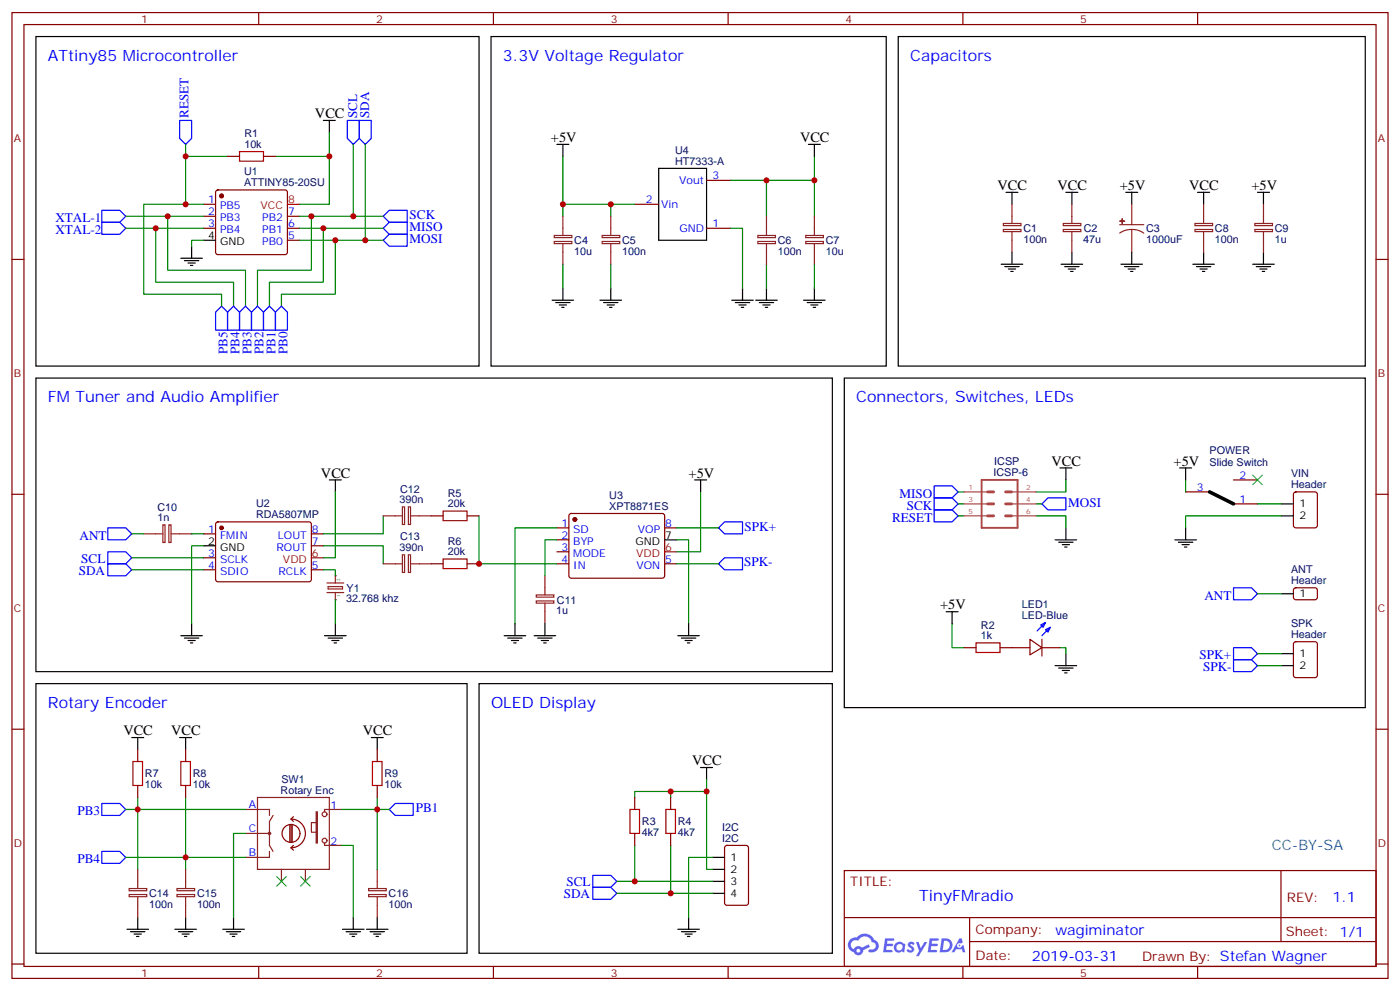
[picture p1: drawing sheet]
<svg xmlns="http://www.w3.org/2000/svg" width="412mm" height="292mm" viewBox="0 0 412 292" stroke-linecap="round" stroke-linejoin="round" font-family="sans-serif">
<g fill="none" stroke="#870000" stroke-width=".35">
<path d="M3.5 3.7h405.4v284.3h-405.4zM7.1 7.2h398.2v277.3h-398.2zM76.2 3.7v3.5M145.3 3.7v3.5M214.5 3.7v3.5M283.6 3.7v3.5M352.8 3.7v3.5M3.5 76.4h3.6M405.3 76.4h3.6M3.5 145.5h3.6M405.3 145.5h3.6M3.5 214.7h3.6"/>
<path d="M405.3 214.7h3.6M248.7 256.3h156.6v28.2h-156.6zM377.3 256.3v20.9M248.7 270.1h156.5M285.6 277.2h119.6M285.6 270.1v14.2M3.5 283.8h3.6M76.2 284.5v3.5M145.3 284.5v3.5M214.5 284.5v3.5M283.6 284.5v3.5M352.8 284.5v3.5"/>
<path d="M405.3 283.8h3.6"/>
</g>
<g fill="#5487ff">
<path d="M267.7 277.5a1.22 1.22 0 0 1 1.7 .2l-.4 .6a.47 .47 0 0 0-.3-.4 .47 .47 0 0 0-.5 .2l.1 .2a1.14 1.14 0 0 1 .8 1.8 1.14 1.14 0 0 1-1.9 0l-.2-.2 .5-.6 .7 .5a.29 .29 0 0 0 .3-.3 .29 .29 0 0 0-.2-.3 1.04 1.04 0 0 1-.6-1.7z"/>
<path d="M260.7 276.2h2.4l.3 .2-.2 .5-1.8 .1-.1 .8h1.5l.3 .4-.3 .4h-1.6l-.2 1.1h1.7l.2 .3-.2 .3-2.6 .1z"/>
<path d="M273.8 276.2h2.4l.3 .2-.1 .5-1.8 .1-.2 .8h1.6l.3 .4-.4 .4-1.6-.1-.1 1.1 1.7 .1 .2 .3-.2 .3-2.6 .1z"/>
<path d="M282.6 276.2h.7l.3 1.3-.6 .3a.69 .69 0 0 0-1 .3 .69 .69 0 0 0 .4 .9 .69 .69 0 0 0 .9-.6l.5-.2 .6 2.2h-.8l-.2-.9h-1.8l-.5 .9h-.8z"/>
<path d="M269.8 277.3h.8l.6 1.8 1.1-1.8h.9l-2.6 4.2h-.8l.9-1.5z"/>
<path d="M277.4 276.2l-.6 4.2h1.3a2.11 2.11 0 0 0 2.5-2.1 2.11 2.11 0 0 0-2.5-2.1zM278.1 277a1.39 1.39 0 0 1 1.7 1.4 1.39 1.39 0 0 1-1.8 1.2h-.3z"/>
<path d="M263.7 277.8a1.54 1.54 0 0 0-.1 2.2 1.54 1.54 0 0 0 2.2 .1l.6 .3 .3-2.3-.2-.3h-.4a1.49 1.49 0 0 0-2.4 0zM264 278.8a.94 .94 0 0 1 1.8 0 .94 .94 0 0 1-1.8 0z"/>
<path d="M250.4 276.6a2.18 2.18 0 0 0 1.1 3.7 1.44 1.44 0 0 0 1.6 .9 1.44 1.44 0 0 0 1.2-1.4l2-1.1-.5-.7-1.9 1a1.47 1.47 0 0 0-2.4 .4 1.39 1.39 0 0 1-.7-1.9 1.39 1.39 0 0 1 2-.5 2.12 2.12 0 0 1 2.2-1.3 2.12 2.12 0 0 1 1.9 1.7 1.14 1.14 0 0 1 1.1 1.4 1.14 1.14 0 0 1-1.7 .7 .43 .43 0 0 0-.5 .4 .43 .43 0 0 0 .4 .5 1.98 1.98 0 0 0 2.5-1.2 1.98 1.98 0 0 0-1.2-2.6 3.1 3.1 0 0 0-5.3-.6l-.9 .1zM252.3 279.9a.55 .55 0 0 1 1.1 0 .55 .55 0 0 1-1.1 0z"/>
<circle cx="282.6" cy="278.3" r=".26"/>
</g>
<g fill="#870000" stroke="#870000" stroke-width=".35">
<circle cx="65.3" cy="57.7" r=".53"/>
<circle cx="65.3" cy="155.4" r=".53"/>
</g>
<g fill="none" stroke="#870000" stroke-width=".35">
<path d="M63.7 56.1l.5-.2h19.8l.5 .2 .2 .5v17.7l-.3 .5-.4 .2h-19.8l-.5-.3-.2-.4v-17.7zM208.1 53.1h7.1M60 60.1h3.5M60 63.7h3.5M60 67.2h3.5M84.7 63.7h3.5M84.7 67.2h3.5M84.7 70.7h3.5M187 60.1h7M208.1 67.2h7.1M60 157.2h3.5M63.7 153.8l.5-.2 27.1 .1 .4 .6v16.5l-.7 .5-27.1-.1-.4-.6v-16.3z"/>
<path d="M91.7 157.2h3.5M349.2 144.8h7.1M363.4 148.3h7M363.4 141.3h7M381.2 145l.5-.2h5.6l.7 .4 .1 9.5-.5 .6-5.9 .1-.6-.5-.1-9.4zM60 164.2h3.5M60 167.7h3.5M91.7 167.7h3.5M91.7 160.7h3.5M381.2 173.2l.5-.2 5.9 .1 .5 .6-.1 2.4-.7 .5-5.9-.1-.4-.6v-2.2zM381.2 189.1l.5-.2h5.6l.7 .4 .1 9.5-.5 .6-5.9 .1-.6-.5-.1-9.4zM213.7 249.1l.4-.2h5.7l.6 .4 .1 16.5-.5 .7h-5.9l-.6-.4-.1-16.5z"/>
</g>
<g fill="none" stroke="#000" stroke-width=".35">
<path d="M95.2 35.5h3.6M97 35.5v3.5M164 42.5h3.6M165.8 42.5v3.5M194 49.6h14.1v21.1h-14.1zM238.1 42.5h3.6M239.9 42.5v3.5M296.3 56.6h3.6M298.1 56.6v3.5M314 56.6h3.5M315.7 56.6v3.5M331.6 56.6h3.5"/>
<path d="M333.4 56.6v3.5M352.8 56.6h3.5M354.5 56.6v3.5M370.4 56.6h3.5M372.2 56.6v3.5M53.3 76h6.3M54.3 76.7h4.3M55.4 77.4h2.1M56.1 78.1h.7M56.4 72.5v3.5M60 70.7h3.5M294.9 77.8h6.4"/>
<path d="M296 78.5h4.2M297 79.2h2.2M297.7 79.9h.7M298.1 74.3v3.5M312.6 77.8h6.3M313.6 78.5h4.3M314.7 79.2h2.1M315.4 79.9h.7M315.7 74.3v3.5M330.2 77.8h6.3M331.3 78.5h4.2M332.3 79.2h2.1"/>
<path d="M333 79.9h.7M333.4 74.3v3.5M351.4 77.8h6.3M352.4 78.5h4.3M353.5 79.2h2.1M354.2 79.9h.7M354.5 74.3v3.5M369 77.8h6.4M370.1 78.5h4.2M371.1 79.2h2.1M371.8 79.9h.7M372.2 74.3v3.5"/>
<path d="M162.6 88.4h6.4M163.7 89.1h4.2M164.7 89.8h2.2M165.5 90.5h.7M165.8 84.8v3.6M176.7 88.4h6.4M177.8 89.1h4.2M178.9 89.8h2.1M179.6 90.5h.7M179.9 84.8v3.6M215.5 88.4h6.4M216.6 89.1h4.2"/>
<path d="M217.7 89.8h2.1M218.4 90.5h.7M218.7 84.8v3.6M222.6 88.4h6.4M223.7 89.1h4.2M224.7 89.8h2.1M225.4 90.5h.7M225.8 84.8v3.6M236.7 88.4h6.4M237.8 89.1h4.2M238.8 89.8h2.1M239.5 90.5h.7"/>
<path d="M239.9 84.8v3.6M312.2 137.8h3.5M314 137.8v3.5M347.5 137.8h3.5M349.2 137.8v3.5M310.8 158.9h6.3M311.9 159.6h4.2M314 155.4v3.5M346.1 158.9h6.3M347.1 159.6h4.3M349.2 155.4v3.5M377.5 148.3h3.5"/>
<path d="M377.5 151.9h3.5M60 160.7h3.5M312.9 160.3h2.1M313.6 161h.7M348.2 160.3h2.1M348.9 161h.7M377.5 174.8h3.5M53.3 187.1h6.3M54.3 187.9h4.3M55.4 188.6h2.1M56.1 189.3h.7M56.4 183.6v3.5"/>
<path d="M278.7 180.1h3.5M280.5 180.1v3.5M310.8 196h6.3M311.9 196.7h4.2M312.9 197.4h2.1M313.6 198.1h.7M314 192.4v3.6M377.5 196h3.5M377.5 192.4h3.5M206.4 226h3.5M208.1 226v3.5M209.9 252.4h3.5"/>
<path d="M209.9 255.9h3.5M209.9 259.5h3.5M199.7 273.6h6.3M200.7 274.3h4.3M201.8 275h2.1M202.5 275.7h.7M202.8 270.1v3.5M209.9 263h3.5"/>
</g>
<path d="M84.7 60.1h3.5M91.7 164.2h3.5" fill="none" stroke="#f00" stroke-width=".35"/>
<g fill="none" stroke="#008700" stroke-width=".35">
<path d="M97 39v21.1h-8.8M54.7 42.5v3.5M67 46h-12.3v14.1h5.3M81.1 46h15.9M104.1 42.5v21.2M107.6 42.5v28.2M165.8 46v14.1M215.2 53.1h10.6v10.6M225.8 53.1h14.1v10.6M239.9 46v7.1M37 63.7h12.4M37 67.2h8.9"/>
<path d="M54.7 60.1h-12.4v26.5h23v3.5M60 63.7h-10.6v15.9h22.9v10.5M60 67.2h-14.1v15.9h22.9v7M60 70.7h-3.6v1.8M88.2 63.7h24.7M88.2 67.2h24.7M88.2 70.7h24.7M91.7 63.7v15.9h-15.9v10.5M95.2 67.2v15.9h-15.8v7M98.8 70.7v15.9h-15.9v3.5M165.8 77.8v7M179.9 60.1h-14.1v3.6"/>
<path d="M179.9 77.8v7M187 60.1h-7.1v3.6M215.2 67.2h3.5v17.6M225.8 77.8v7M239.9 77.8v7M282.2 151.9h1.8M282.2 148.3h1.8M282.2 144.8h1.8M305.2 151.9h8.8v3.5M305.2 148.3h1.7M314 141.3v3.5h-8.8M349.2 141.3v3.5"/>
<path d="M370.4 148.3h7.1M377.5 151.9h-28.3v3.5M38.8 167.7h21.2M38.8 164.2h21.2M60 160.7h-3.6v22.9M370.4 174.8h7.1M280.5 183.6v7.1h3.5M312.2 190.7h1.8v1.7M370.4 192.4h7.1M370.4 196h7.1M197.6 233v1.8M208.1 229.5v26.4h1.8"/>
<path d="M208.1 233h-21.1v1.8M181.7 259.5h28.2M187 248.9v10.6M197.6 248.9v14.1M209.9 252.4h-7.1v17.7M181.7 263h28.2"/>
</g>
<g fill="none" stroke="#00f" stroke-width=".35">
<path d="M52.9 35.5h3.5v5.2l-1.7 1.8-1.8-1.8zM102.3 35.5h3.5v5.2l-1.7 1.8-1.8-1.8zM105.8 35.5h3.6v5.2l-1.8 1.8-1.8-1.8zM30 61.9h5.3l1.7 1.8-1.7 1.7h-5.3zM30 65.4h5.3l1.7 1.8-1.7 1.8h-5.3zM112.9 63.7l1.8-1.8h5.2v3.5h-5.2zM112.9 70.7l1.8-1.7h5.2v3.5h-5.2zM112.9 67.2l1.8-1.8h5.2v3.6h-5.2zM65.3 90.1l1.7 1.8v5.3h-3.5v-5.3zM68.8 90.1l1.8 1.8v5.3h-3.6v-5.3zM72.3 90.1l1.8 1.8v5.3h-3.5v-5.3zM75.8 90.1l1.8 1.8v5.3h-3.5v-5.3z"/>
<path d="M79.4 90.1l1.7 1.8v5.3h-3.5v-5.3zM82.9 90.1l1.8 1.8v5.3h-3.6v-5.3zM275.2 150.1h5.3l1.7 1.8-1.7 1.7h-5.3zM275.2 146.6h5.3l1.7 1.7-1.7 1.8h-5.3zM275.2 143.1h5.3l1.7 1.7-1.7 1.8h-5.3zM306.9 148.3l1.8-1.7h5.3v3.5h-5.3zM31.7 162.5h5.3l1.8 1.7-1.8 1.8h-5.3zM31.7 166h5.3l1.8 1.7-1.8 1.8h-5.3zM363.4 173h5.3l1.7 1.8-1.7 1.8h-5.3zM363.4 190.7h5.3l1.7 1.7-1.7 1.8h-5.3zM363.4 194.2h5.3l1.7 1.8-1.7 1.7h-5.3zM174.6 257.7h5.3l1.8 1.8-1.8 1.7h-5.3z"/>
<path d="M174.6 261.2h5.3l1.8 1.8-1.8 1.8h-5.3z"/>
</g>
<path d="M289.2 141.3h10.5v14.1h-10.5z" fill="none" stroke="#a64a4a" stroke-width=".56"/>
<path d="M290.9 151.9h1.8M290.9 148.3h1.8M290.9 144.8h1.8M296.2 151.9h1.8M296.2 148.3h1.8M296.2 144.8h1.8" fill="none" stroke="#a64a4a" stroke-width=".85"/>
<path d="M284 144.8h6.9M284 148.3h6.9M284 151.9h6.9M298.2 144.8h7M298.2 148.3h7M298.2 151.9h7" fill="none" stroke="#a64a4a" stroke-width=".35"/>
<g fill="none" stroke="#8c2424" stroke-width=".35">
<path d="M313.2 67.6h5.2v.6h-5.2zM313.2 65.8h5.2v.6h-5.2zM315.7 60.1v5.7M315.7 68.3v6M329.8 66.1h7.1M333.4 67.6l1.8 .2 1.7 .8M333.4 67.6l-1.9 .2-1.7 .8M333.4 60.1v6M333.4 67.6v6.7M96.3 171.6h4.9M96.3 174.4h4.9M96.7 172.7h4.2v.7h-4.2z"/>
<path d="M98.8 169.5v2.1M98.8 174.4v2.2"/>
</g>
<g fill="#8c2424" stroke="#8c2424" stroke-width=".35">
<path d="M329.8 65.1h1.5z"/>
<path d="M330.6 64.4v1.4z"/>
</g>
<path d="M356.3 144.8l7.1 3.5" fill="none" stroke="#000" stroke-width="1.1"/>
<g fill="#8c2424">
<circle cx="98.8" cy="169.5" r=".18"/>
<circle cx="98.8" cy="176.6" r=".18"/>
</g>
<g fill="none" stroke="#000" stroke-width=".35">
<path d="M10.6 10.8h130.5v97h-130.5zM144.6 10.8h116.5v97h-116.5zM264.6 10.8h137.6v97h-137.6zM10.6 111.3h234.6v86.4h-234.6zM248.7 111.3h153.5v97h-153.5zM97 141.3h3.5M98.8 141.3v3.5M195.8 158.9h3.5M204.6 141.3h3.5M206.4 141.3v3.5M95.6 187.1h6.4M96.7 187.9h4.2"/>
<path d="M97.7 188.6h2.1M98.4 189.3h.7M98.8 183.6v3.5M148.5 187.1h6.4M149.6 187.9h4.2M150.6 188.6h2.2M151.3 189.3h.7M151.7 183.6v3.5M157.3 187.1h6.4M158.4 187.9h4.2M159.5 188.6h2.1M160.2 189.3h.7"/>
<path d="M160.5 183.6v3.5M199.7 187.1h6.3M200.7 187.9h4.3M201.8 188.6h2.1M202.5 189.3h.7M202.8 183.6v3.5M10.6 201.3h127v79.3h-127zM38.8 217.1h3.5M40.6 217.1v3.6M52.9 217.1h3.5M54.7 217.1v3.6M109.4 217.1h3.5"/>
<path d="M111.1 217.1v3.6M141.1 201.3h104.1v79.3h-104.1zM37.4 273.6h6.3M38.5 274.3h4.2M39.5 275h2.1M40.2 275.7h.7M40.6 270.1v3.5M51.5 273.6h6.4M52.6 274.3h4.2M53.6 275h2.1M54.3 275.7h.7M54.7 270.1v3.5"/>
<path d="M65.6 273.6h6.4M66.7 274.3h4.2M67.7 275h2.1M68.4 275.7h.7M68.8 270.1v3.5M100.9 273.6h6.3M102 274.3h4.2M103 275h2.1M103.7 275.7h.7M104.1 270.1v3.5M107.9 273.6h6.4M109 274.3h4.2"/>
<path d="M110.1 275h2.1M110.8 275.7h.7M111.1 270.1v3.5"/>
</g>
<g fill="none" stroke="#008700" stroke-width=".35">
<path d="M38.8 157.2h3.5M56.4 157.2h3.6M98.8 144.8v19.4h-3.6M112.9 151.9v5.3h-17.7M141.1 151.9v14.1h22.9M164 158.9h-3.5v10.6M164 155.4h-12.3v28.2M199.3 158.9h3.5v24.7M199.3 155.4h12.4M206.4 144.8v17.7h-7.1M95.2 167.7h3.6v1.8M95.2 160.7h17.7v5.3"/>
<path d="M98.8 176.6v7M199.3 166h12.4M37 238.3h35.3M40.6 234.8v21.1M54.7 234.8v21.1M100.5 238.3h14.2M111.1 234.8v21.1M37 252.4h35.3M72.3 245.4h-3.5v24.7M100.5 248.9h3.6v21.2"/>
</g>
<path d="M31.7 155.4h5.3l1.8 1.8-1.8 1.7h-5.3zM211.7 155.4l1.7-1.8h5.3v3.6h-5.3zM211.7 166l1.7-1.8h5.3v3.5h-5.3zM306.6 184l1.4-.7-.7 1.4zM308 185.4l1.4-.7-.7 1.4zM308 183.3l-2.5 2.4M309.4 184.7l-2.5 2.4M30 236.5h5.3l1.7 1.8-1.7 1.8h-5.3zM114.7 238.3l1.7-1.8h5.3v3.6h-5.3zM30 250.6h5.3l1.7 1.8-1.7 1.8h-5.3z" fill="none" stroke="#00f" stroke-width=".35"/>
<path d="M70.6 44.6h7v2.8h-7zM130.5 150.5h7.1v2.8h-7.1zM130.5 164.6h7.1v2.8h-7.1zM287.5 189.3h7.1v2.8h-7.1zM39.2 224.2h2.8v7h-2.8zM53.3 224.2h2.8v7h-2.8zM109.7 224.2h2.8v7h-2.8zM185.6 238.3h2.8v7.1h-2.8zM196.1 238.3h2.9v7.1h-2.9z" fill="none" stroke="#a10000" stroke-width=".35"/>
<g fill="none" stroke="#870000" stroke-width=".35">
<path d="M67 46h3.6M77.6 46h3.5M127 151.9h3.5M137.6 151.9h3.5M164 155.4h3.6M164 158.9h3.6M167.8 151.4l.5-.2h27.1l.4 .7-.1 17.9-.6 .4-27.1-.1-.4-.6v-17.6zM195.8 155.4h3.5M127 166h3.5M137.6 166h3.5M164 162.5h3.6M164 166h3.6"/>
<path d="M195.8 166h3.5M284 190.7h3.5M294.6 190.7h8.8M303.4 188.2l3.5 2.5-3.5 2.1zM306.9 190.7h5.3M306.9 188.2v4.9M40.6 220.7v3.5M40.6 231.2v3.6M54.7 220.7v3.5M54.7 231.2v3.6M111.1 220.7v3.5M111.1 231.2v3.6"/>
<path d="M187 234.8v3.5M197.6 234.8v3.5M187 245.4v3.5M197.6 245.4v3.5"/>
</g>
<g fill="none" stroke="#8c2424" stroke-width=".35">
<path d="M163.3 71.1h5.2v.6h-5.2zM163.3 69.3h5.2v.7h-5.2zM165.8 63.7v5.6M165.8 71.8v6M177.4 71.1h5.2v.6h-5.2zM177.4 69.3h5.2v.7h-5.2zM179.9 63.7v5.6M179.9 71.8v6M223.2 71.1h5.2v.6h-5.2zM223.2 69.3h5.2v.7h-5.2zM225.8 63.7v5.6M225.8 71.8v6"/>
<path d="M237.3 71.1h5.2v.6h-5.2zM237.3 69.3h5.2v.7h-5.2zM239.9 63.7v5.6M239.9 71.8v6M295.6 67.6h5.1v.6h-5.1zM295.6 65.8h5.1v.6h-5.1zM298.1 60.1v5.7M298.1 68.3v6M352 67.6h5.2v.6h-5.2zM352 65.8h5.2v.6h-5.2zM354.5 60.1v5.7M354.5 68.3v6"/>
<path d="M369.6 67.6h5.2v.6h-5.2zM369.6 65.8h5.2v.6h-5.2zM372.2 60.1v5.7M372.2 68.3v6M42.3 157.2h5.7M48 154.5h.6v5.2h-.6zM49.7 154.5h.7v5.2h-.7zM50.4 157.2h6M112.9 151.9h5.6M118.5 149.2h.7v5.2h-.7zM120.3 149.2h.6v5.2h-.6zM121 151.9h6"/>
<path d="M112.9 166h5.6M118.5 163.3h.7v5.2h-.7zM120.3 163.3h.6v5.2h-.6zM121 166h6M158 176.9h5.2v.7h-5.2zM158 175.2h5.2v.6h-5.2zM160.5 169.5v5.7M160.5 177.6v6M72.3 238.3h7.1v1.8M75.8 234.8h21.2v21.1h-21.2zM93.1 239h.4v9.2h-.4zM100.5 238.3h-4.9v.7"/>
<path d="M40.6 255.9v5.7M54.7 255.9v5.7M72.3 245.4h7.1M79.4 250.6v1.8h-7.1M80.4 240.1l-1 1.7v7.1l1 1.7M82.9 255.9v3.6M90 255.9v3.6M93.1 242.2h-1.4v2.8h1.4M95.6 248.2v.7h4.9M111.1 255.9v5.7M38 263.3h5.2v.7h-5.2zM38 261.6h5.2v.6h-5.2z"/>
<path d="M40.6 264.1v6M52.1 263.3h5.2v.7h-5.2zM52.1 261.6h5.2v.6h-5.2zM54.7 264.1v6M108.6 263.3h5.2v.7h-5.2zM108.6 261.6h5.2v.6h-5.2zM111.1 264.1v6"/>
<circle cx="95.6" cy="239.7" r=".71"/>
<circle cx="79.4" cy="245.4" r=".35"/>
<circle cx="95.6" cy="247.5" r=".71"/>
</g>
<circle cx="169.3" cy="152.9" r=".53" fill="#870000" stroke="#870000" stroke-width=".35"/>
<path d="M195.8 162.5h3.5" fill="none" stroke="#f00" stroke-width=".35"/>
<path d="M85.4 242.9v4.9M85.7 241.1a4.2 4.2 0 0 1 4.3 4.3 4.2 4.2 0 0 1-4.3 4.2M85.7 249.6l.7 .7M85.7 242.9v4.9M85.7 241.1l.7 .7M86.1 242.9v4.9M86.4 248.9l-.7 .7M86.4 240.4l-.7 .7M88.4 245.4a2.65 2.65 0 0 0-3.8-2.4 2.65 2.65 0 0 0-.6 4.4 2.65 2.65 0 0 0 4.3-1.3l.1-.6" fill="none" stroke="#850000" stroke-width=".35"/>
<path d="M369 139.9l2.8 2.8M371.8 139.9l-2.8 2.8M81.5 258.1l2.8 2.8M84.3 258.1l-2.8 2.8M88.5 258.1l2.9 2.8M91.4 258.1l-2.9 2.8" fill="none" stroke="#3c3" stroke-width=".35"/>
<g fill="#c00">
<circle cx="208.1" cy="233" r=".88"/>
<circle cx="197.6" cy="263" r=".88"/>
<circle cx="187" cy="259.5" r=".88"/>
<circle cx="197.6" cy="233" r=".88"/>
<circle cx="107.6" cy="70.7" r=".88"/>
<circle cx="49.4" cy="63.7" r=".88"/>
<circle cx="45.9" cy="67.2" r=".88"/>
<circle cx="54.7" cy="46" r=".88"/>
<circle cx="54.7" cy="60.1" r=".88"/>
<circle cx="91.7" cy="63.7" r=".88"/>
<circle cx="95.3" cy="67.2" r=".88"/>
<circle cx="98.8" cy="70.7" r=".88"/>
<circle cx="97" cy="46" r=".88"/>
<circle cx="104.1" cy="63.7" r=".88"/>
<circle cx="239.9" cy="53.1" r=".88"/>
<circle cx="179.9" cy="60.1" r=".88"/>
<circle cx="225.8" cy="53.1" r=".88"/>
<circle cx="165.8" cy="60.1" r=".88"/>
<circle cx="141.1" cy="166" r=".88"/>
<circle cx="54.7" cy="252.4" r=".88"/>
<circle cx="40.6" cy="238.3" r=".88"/>
<circle cx="111.1" cy="238.3" r=".88"/>
</g>
<g font-size="4.6" fill="#00f">
<text x="14.1" y="17.8">ATtiny85 Microcontroller</text>
<text x="148.2" y="17.8">3.3V Voltage Regulator</text>
<text x="268.1" y="17.8">Capacitors</text>
<text x="14.1" y="118.4">FM Tuner and Audio Amplifier</text>
<text x="252.2" y="118.4">Connectors, Switches, LEDs</text>
<text x="14.1" y="208.3">Rotary Encoder</text>
<text x="144.6" y="208.3">OLED Display</text>
<text x="270.8" y="265.3">TinyFMradio</text>
</g>
<g font-size="4.2">
<text x="92.8" y="34.7">VCC</text>
<text x="162.3" y="41.8">+5V</text>
<text x="235.7" y="41.8">VCC</text>
<text x="293.9" y="55.9">VCC</text>
<text x="311.5" y="55.9">VCC</text>
<text x="329.8" y="55.9">+5V</text>
<text x="350.3" y="55.9">VCC</text>
<text x="368.7" y="55.9">+5V</text>
<text x="309.7" y="137.1">VCC</text>
<text x="345.7" y="137.1">+5V</text>
<text x="94.5" y="140.6">VCC</text>
<text x="202.8" y="140.6">+5V</text>
<text x="276.9" y="179.4">+5V</text>
<text x="36.3" y="216.4">VCC</text>
<text x="50.4" y="216.4">VCC</text>
<text x="106.9" y="216.4">VCC</text>
<text x="203.9" y="225.2">VCC</text>
</g>
<text font-size="4.2" fill="#0099b0" x="374.6" y="250.3">CC-BY-SA</text>
<g font-size="4.2" fill="#00f">
<text x="392.5" y="265.6">1.1</text>
<text x="310.9" y="275.1">wagiminator</text>
<text x="304" y="282.9">2019-03-31</text>
</g>
<g font-size="3.9" fill="#00f">
<text x="55.5" y="34.8" transform="rotate(-90 55.5 34.8)">RESET</text>
<text x="105.2" y="34.8" transform="rotate(-90 105.2 34.8)">SCL</text>
<text x="108.7" y="34.8" transform="rotate(-90 108.7 34.8)">SDA</text>
<text x="16.3" y="65.4">XTAL-1</text>
<text x="120.7" y="64.5">SCK</text>
<text x="16.3" y="69">XTAL-2</text>
<text x="120.7" y="71.6">MOSI</text>
<text x="120.7" y="68.1">MISO</text>
<text x="67" y="104.4" transform="rotate(-90 67 104.4)">PB5</text>
<text x="70.6" y="104.4" transform="rotate(-90 70.6 104.4)">PB4</text>
<text x="74.1" y="104.4" transform="rotate(-90 74.1 104.4)">PB3</text>
<text x="77.6" y="104.4" transform="rotate(-90 77.6 104.4)">PB2</text>
<text x="81.1" y="104.4" transform="rotate(-90 81.1 104.4)">PB1</text>
<text x="84.7" y="104.4" transform="rotate(-90 84.7 104.4)">PB0</text>
<text x="264.9" y="146.6">MISO</text>
<text x="314.7" y="149.2">MOSI</text>
<text x="262.8" y="153.6">RESET</text>
<text x="267.1" y="150.1">SCK</text>
<text x="23.4" y="159.1">ANT</text>
<text x="219.3" y="156.2">SPK+</text>
<text x="24" y="165.7">SCL</text>
<text x="219.2" y="166.8">SPK-</text>
<text x="23.2" y="169.2">SDA</text>
<text x="354.8" y="176.6">ANT</text>
<text x="353.3" y="194.1">SPK+</text>
<text x="354.4" y="197.7">SPK-</text>
<text x="122.5" y="239.1">PB1</text>
<text x="22.8" y="240.1">PB3</text>
<text x="22.8" y="254.2">PB4</text>
<text x="166.8" y="261">SCL</text>
<text x="166.1" y="264.5">SDA</text>
</g>
<g font-size="3.9" fill="#800">
<text x="250.5" y="260.9">TITLE:</text>
<text x="379.1" y="265.6">REV:</text>
<text x="287.4" y="275.1">Company:</text>
<text x="378.7" y="275.7">Sheet: 1/1</text>
<text x="287.4" y="282.8">Date:</text>
<text x="336.4" y="282.8">Drawn By: Stefan Wagner</text>
</g>
<g font-size="3.2" fill="#800">
<text x="41.6" y="6.7">1</text>
<text x="110.8" y="6.7">2</text>
<text x="179.9" y="6.7">3</text>
<text x="249.1" y="6.7">4</text>
<text x="318.2" y="6.7">5</text>
<text x="4.1" y="41.8">A</text>
<text x="405.9" y="41.8">A</text>
<text x="4.1" y="110.9">B</text>
<text x="405.9" y="110.9">B</text>
<text x="4.1" y="180.1">C</text>
<text x="405.9" y="180.1">C</text>
<text x="4.1" y="249.2">D</text>
<text x="405.9" y="249.2">D</text>
<text x="41.6" y="287.5">1</text>
<text x="110.8" y="287.5">2</text>
<text x="179.9" y="287.5">3</text>
<text x="249.1" y="287.5">4</text>
<text x="318.2" y="287.5">5</text>
</g>
<g font-size="3.2" fill="#000080">
<text x="72" y="40.4">R1</text>
<text x="72" y="43.6">10k</text>
<text x="198.9" y="45.3">U4</text>
<text x="71.9" y="51.6">U1</text>
<text x="198.9" y="48.5">HT7333-A</text>
<text x="71.9" y="54.9">ATTINY85-20SU</text>
<text x="169.2" y="71.8">C4</text>
<text x="183.3" y="71.8">C5</text>
<text x="229.1" y="71.8">C6</text>
<text x="243.2" y="71.8">C7</text>
<text x="301.4" y="71.5">100n</text>
<text x="301.4" y="68.3">C1</text>
<text x="319.1" y="71.5">47u</text>
<text x="319.3" y="68.4">C2</text>
<text x="337.6" y="71.5">1000uF</text>
<text x="337.6" y="68.3">C3</text>
<text x="357.9" y="71.5">100n</text>
<text x="357.9" y="68.3">C8</text>
<text x="375.5" y="71.5">1u</text>
<text x="375.5" y="68.3">C9</text>
<text x="169.2" y="75.1">10u</text>
<text x="183.3" y="75.1">100n</text>
<text x="229.1" y="75.1">100n</text>
<text x="243.2" y="75.1">10u</text>
<text x="292.9" y="137">ICSP</text>
<text x="356.3" y="137.2">Slide Switch</text>
<text x="356.3" y="133.7">POWER</text>
<text x="292.6" y="140.2">ICSP-6</text>
<text x="380.3" y="143.8">Header</text>
<text x="380.3" y="140.5">VIN</text>
<text x="75.4" y="149.4">U2</text>
<text x="117.7" y="148.2">390n</text>
<text x="117.9" y="145">C12</text>
<text x="131.9" y="149.4">20k</text>
<text x="131.9" y="146.2">R5</text>
<text x="179.5" y="146.9">U3</text>
<text x="46.4" y="153.5">1n</text>
<text x="46.4" y="150.3">C10</text>
<text x="75.4" y="152.6">RDA5807MP</text>
<text x="179.5" y="150.1">XPT8871ES</text>
<text x="117.9" y="159.1">C13</text>
<text x="131.9" y="160.3">R6</text>
<text x="117.7" y="162.3">390n</text>
<text x="131.9" y="163.5">20k</text>
<text x="380.3" y="168.8">ANT</text>
<text x="380.3" y="172">Header</text>
<text x="102" y="177.3">32.768 khz</text>
<text x="102.1" y="174.2">Y1</text>
<text x="164" y="177.7">C11</text>
<text x="301" y="179.1">LED1</text>
<text x="163.9" y="180.9">1u</text>
<text x="288.9" y="185.1">R2</text>
<text x="301" y="182.2">LED-Blue</text>
<text x="380.3" y="184.6">SPK</text>
<text x="288.9" y="188.2">1k</text>
<text x="380.3" y="187.9">Header</text>
<text x="42.7" y="232.1">10k</text>
<text x="42.7" y="228.9">R7</text>
<text x="56.8" y="232.1">10k</text>
<text x="56.8" y="228.9">R8</text>
<text x="82.6" y="233.7">Rotary Enc</text>
<text x="82.9" y="230.5">SW1</text>
<text x="113.2" y="232.1">10k</text>
<text x="113.2" y="228.9">R9</text>
<text x="189.1" y="242.9">R3</text>
<text x="199.7" y="242.9">R4</text>
<text x="212.8" y="244.7">I2C</text>
<text x="189.1" y="246.2">4k7</text>
<text x="199.7" y="246.2">4k7</text>
<text x="212.8" y="247.8">I2C</text>
<text x="43.9" y="267.3">100n</text>
<text x="43.9" y="264.1">C14</text>
<text x="58" y="267.3">100n</text>
<text x="58" y="264.1">C15</text>
<text x="114.5" y="267.3">100n</text>
<text x="114.5" y="264.1">C16</text>
</g>
<g font-size="3.2" fill="#00f">
<text x="209.9" y="52.7">3</text>
<text x="61.3" y="59.8">1</text>
<text x="190.2" y="59.8">2</text>
<text x="200.1" y="54.2">Vout</text>
<text x="61.3" y="63.3">2</text>
<text x="64.8" y="61.6">PB5</text>
<text x="64.8" y="65.1">PB3</text>
<text x="77.3" y="65.1">PB2</text>
<text x="84.8" y="63.3">7</text>
<text x="194.7" y="61.2">Vin</text>
<text x="61.3" y="66.9">3</text>
<text x="64.8" y="68.6">PB4</text>
<text x="77.3" y="68.6">PB1</text>
<text x="84.8" y="70.4">5</text>
<text x="84.8" y="66.9">6</text>
<text x="200.2" y="68.3">GND</text>
<text x="209.9" y="66.9">1</text>
<text x="77.3" y="72.1">PB0</text>
<text x="365.1" y="140.9">2</text>
<text x="352.5" y="144.5">3</text>
<text x="365.1" y="148">1</text>
<text x="165.4" y="155">1</text>
<text x="196" y="155">8</text>
<text x="61.3" y="156.8">1</text>
<text x="64.8" y="158.6">FMIN</text>
<text x="81.9" y="158.6">LOUT</text>
<text x="91.9" y="160.3">7</text>
<text x="91.9" y="156.8">8</text>
<text x="165.4" y="158.6">2</text>
<text x="168.9" y="156.8">SD</text>
<text x="168.9" y="160.3">BYP</text>
<text x="187.9" y="156.8">VOP</text>
<text x="61.3" y="163.9">3</text>
<text x="61.3" y="167.4">4</text>
<text x="64.8" y="165.6">SCLK</text>
<text x="81.4" y="162.1">ROUT</text>
<text x="91.9" y="167.4">5</text>
<text x="165.4" y="162.1">3</text>
<text x="165.4" y="165.6">4</text>
<text x="168.9" y="163.9">MODE</text>
<text x="168.9" y="167.4">IN</text>
<text x="187.4" y="167.4">VON</text>
<text x="196" y="165.6">5</text>
<text x="64.8" y="169.2">SDIO</text>
<text x="82" y="169.2">RCLK</text>
<text x="73.3" y="237.9">A</text>
<text x="97.4" y="238.3">1</text>
<text x="73.3" y="245">C</text>
<text x="97.4" y="248.9">2</text>
<text x="73.3" y="252.1">B</text>
</g>
<g font-size="3.2" fill="#f00">
<text x="84.8" y="59.8">8</text>
<text x="76.8" y="61.6">VCC</text>
<text x="83.4" y="165.6">VDD</text>
<text x="91.9" y="163.9">6</text>
<text x="187.4" y="163.9">VDD</text>
<text x="196" y="162.1">6</text>
</g>
<g font-size="3.2">
<text x="61.3" y="70.4">4</text>
<text x="64.8" y="72.1">GND</text>
<text x="382.8" y="149.4">1</text>
<text x="382.8" y="152.9">2</text>
<text x="61.3" y="160.3">2</text>
<text x="187.2" y="160.3">GND</text>
<text x="196" y="158.6">7</text>
<text x="64.8" y="162.1">GND</text>
<text x="382.8" y="175.9">1</text>
<text x="382.8" y="193.5">1</text>
<text x="382.8" y="197">2</text>
<text x="215.2" y="253.5">1</text>
<text x="215.2" y="257">2</text>
<text x="215.2" y="260.5">3</text>
<text x="215.2" y="264.1">4</text>
</g>
<g font-size="2.1" fill="#a54b4b">
<text x="285.3" y="144.1">1</text>
<text x="285.3" y="147.6">3</text>
<text x="302.3" y="144.1">2</text>
<text x="302.3" y="147.6">4</text>
<text x="285.3" y="151.2">5</text>
<text x="302.3" y="151.2">6</text>
</g>
<g font-size="1.4" fill="#238d23">
<text x="100.2" y="170.9" transform="rotate(-90 100.2 170.9)">2</text>
<text x="100.2" y="175.9" transform="rotate(-90 100.2 175.9)">1</text>
</g>
</svg>
